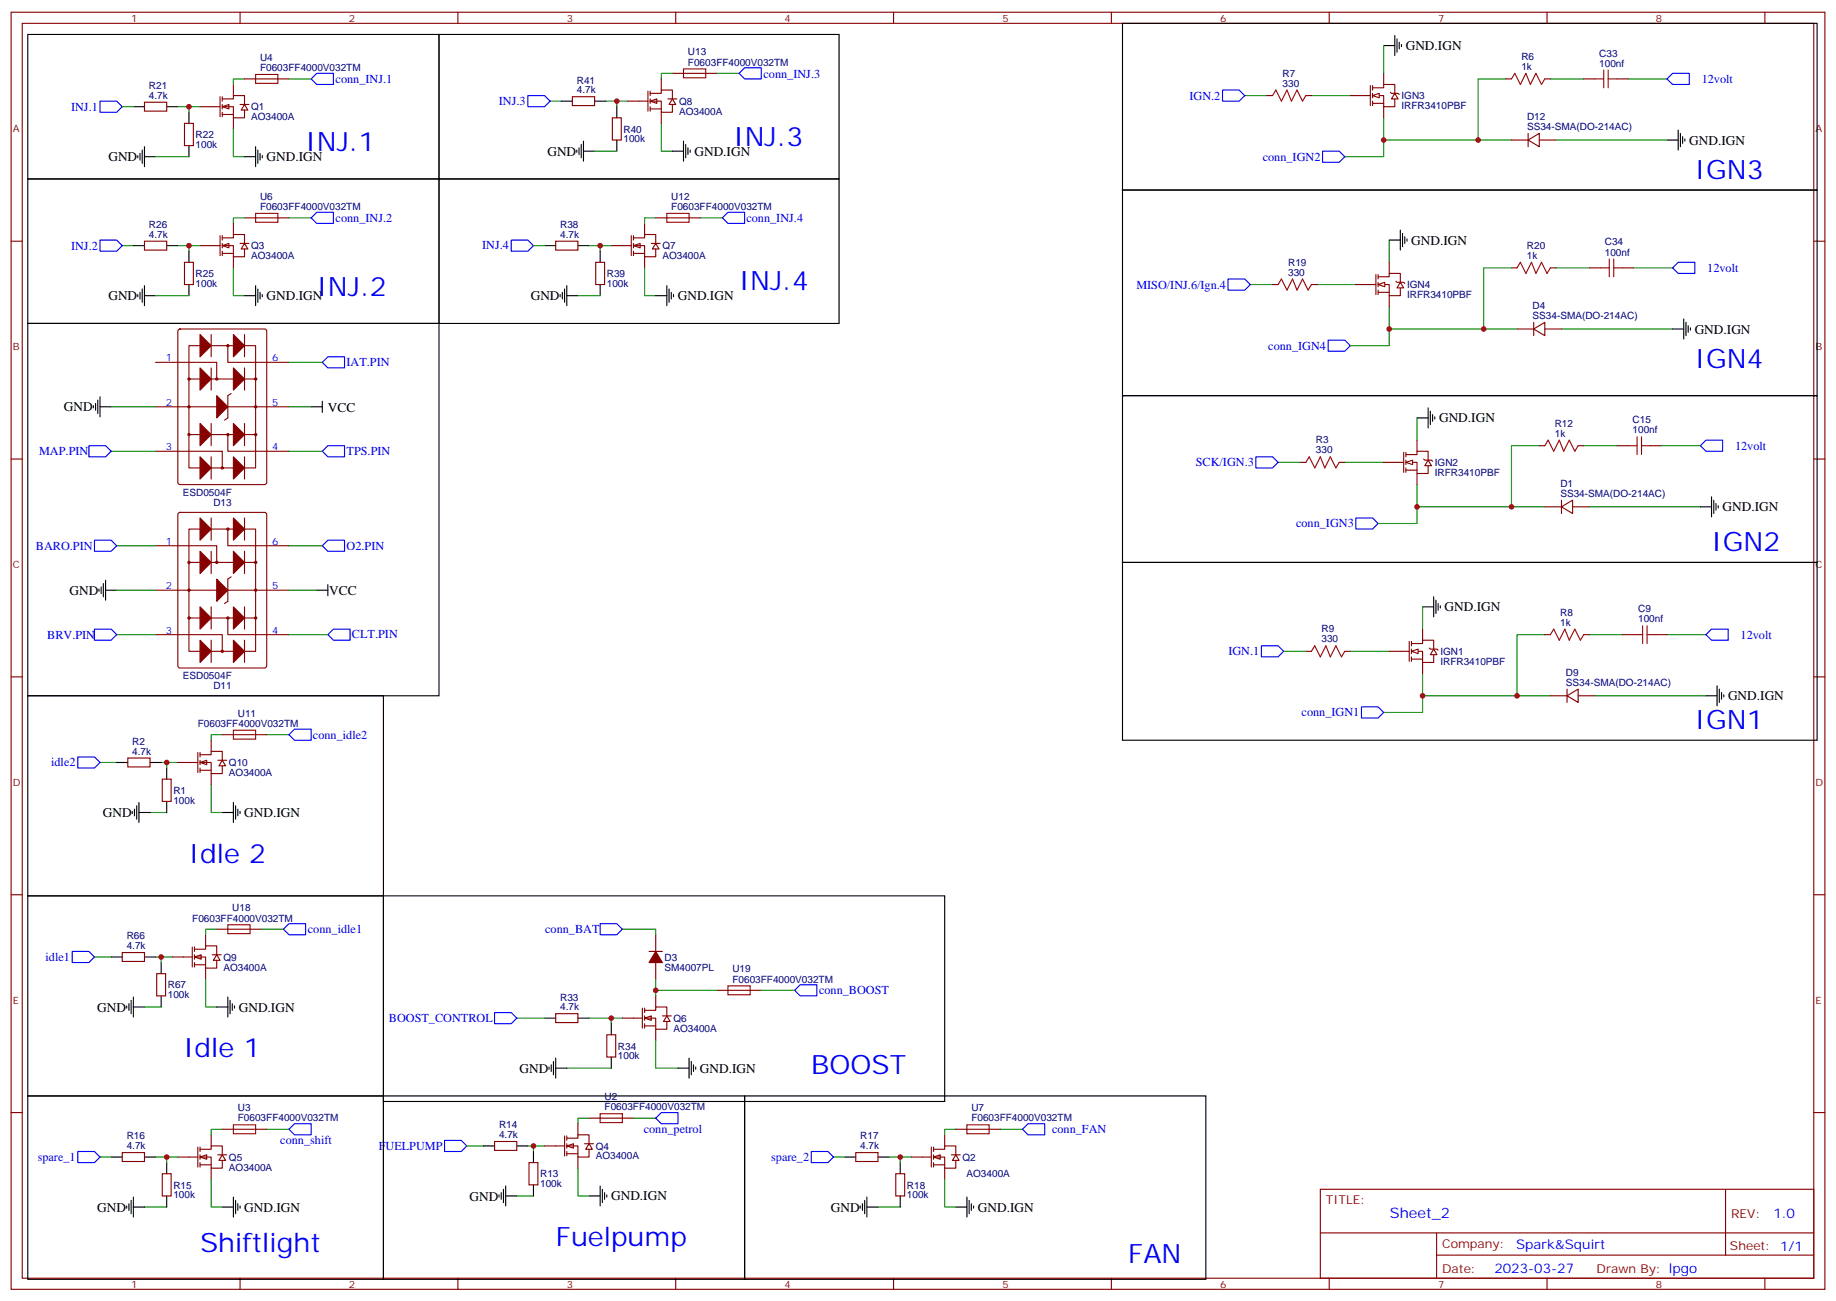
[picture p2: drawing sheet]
<svg xmlns="http://www.w3.org/2000/svg" width="583mm" height="413mm" viewBox="0 0 583 413" stroke-linecap="round" stroke-linejoin="round" font-family="sans-serif">
<g fill="none" stroke="#870000" stroke-width=".35">
<path d="M3.5 3.9h575.8v405.3h-575.8zM7.1 7.4h568.6v398.3h-568.6zM76.2 3.9v3.5M145.3 3.9v3.5M214.5 3.9v3.5M283.6 3.9v3.5M352.8 3.9v3.5M421.9 3.9v3.5M491.1 3.9v3.5M560.2 3.9v3.5M3.5 76.6h3.6M575.7 76.6h3.6"/>
<path d="M3.5 145.7h3.6M575.7 145.7h3.6M3.5 214.8h3.6M575.7 214.8h3.6M3.5 284h3.6M575.7 284h3.6M3.5 353.1h3.6M575.7 353.1h3.6M419.1 377.5h156.6v28.2h-156.6zM547.7 377.5v20.9M419.1 391.3h156.5M456 398.4h119.6"/>
<path d="M456 391.3v14.1M76.2 405.7v3.5M145.3 405.7v3.5M214.5 405.7v3.5M283.6 405.7v3.5M352.8 405.7v3.5M421.9 405.7v3.5M491.1 405.7v3.5M560.2 405.7v3.5"/>
</g>
<path d="M100.5 23.3h5.3v3.5h-5.3l-1.7-1.8z" fill="none" stroke="#00f" stroke-width=".35"/>
<g fill="#fff" stroke="#870000" stroke-width=".35">
<path d="M70.6 33.9l2.1-.7v1.4z"/>
<path d="M77.6 33.2l1.1 1.7h-2.1z"/>
</g>
<g fill="none" stroke="#870000" stroke-width=".35">
<path d="M45.9 32.5h7v2.8h-7zM58.6 39.2h2.8v7h-2.8zM63.5 33.9h6.3M69.8 30.7v6.3M70.6 31.4h3.5v-1.1h3.5v2.9M70.6 33.9h3.5v3.5h3.5v-2.5M70.6 36.3h3.5M70.6 30.7v1.4M70.6 33.2v1.4M70.6 35.6v1.4M74.1 26.8v3.5M74.1 37.4v3.5"/>
<path d="M76.2 33.2h2.8M77.6 25h14.1M45.9 76.6h7v2.8h-7zM77.6 69.1h14.1M58.6 83.3h2.8v7h-2.8z"/>
</g>
<path d="M8.8 10.9h130.5v45.9h-130.5zM42.3 33.9h3.6M52.9 33.9h3.5M60 35.6v3.6M60 46.2v3.5M42.3 78h3.6M52.9 78h3.5M60 79.7v3.6M60 90.3v3.5" fill="none" stroke="#000" stroke-width=".35"/>
<path d="M38.8 33.9h3.5M56.4 33.9h7.1M60 33.9v1.7M77.6 25h-3.5v1.8M91.7 25h7.1M74.1 40.9v8.8h3.5M38.8 78h3.5M56.4 78h7.1M60 78v1.7M77.6 69.1h-3.5v1.8M91.7 69.1h7.1M74.1 85v8.8h3.5" fill="none" stroke="#008700" stroke-width=".35"/>
<path d="M31.7 32.1h5.3l1.8 1.8-1.8 1.7h-5.3zM31.7 76.2h5.3l1.8 1.8-1.8 1.7h-5.3z" fill="none" stroke="#00f" stroke-width=".35"/>
<path d="M81.1 23.6h7.1v2.9h-7.1zM81.1 67.7h7.1v2.9h-7.1z" fill="none" stroke="#a10000" stroke-width=".35"/>
<g fill="#fff" stroke="#870000" stroke-width=".35">
<path d="M70.6 78l2.1-.7v1.4z"/>
<path d="M77.6 77.3l1.1 1.7h-2.1z"/>
</g>
<path d="M63.5 78h6.3M69.8 74.8v6.3M70.6 75.5h3.5v-1.1h3.5v2.9M70.6 78h3.5v3.5h3.5v-2.5M70.6 74.8v1.4M70.6 77.3v1.4M70.6 79.7v1.4M74.1 70.9v3.5M76.2 77.3h2.8M70.6 80.4h3.5M74.1 81.5v3.5M192.6 328.4h2.8v7.1h-2.8z" fill="none" stroke="#870000" stroke-width=".35"/>
<path d="M98.8 69.1l1.7-1.7h5.3v3.5h-5.3z" fill="none" stroke="#00f" stroke-width=".35"/>
<path d="M8.8 56.8h130.5v45.9h-130.5zM194 324.9v3.5M194 335.5v3.5" fill="none" stroke="#000" stroke-width=".35"/>
<path d="M194 323.1v1.8" fill="none" stroke="#008700" stroke-width=".35"/>
<g fill="#fff" stroke="#870000" stroke-width=".35">
<path d="M204.6 323.1l2.1-.7v1.4z"/>
<path d="M211.7 322.4l1 1.8h-2.1z"/>
</g>
<g fill="none" stroke="#870000" stroke-width=".35">
<path d="M181.7 30.7h7v2.8h-7zM194.4 37.4h2.8v7h-2.8zM213.4 23.3h14.1M208.1 296.7v5.3M203.9 320v6.3M204.6 320v1.4M206 302h4.3M208.1 305.5v5.3M208.1 316.1v3.5M176.4 321.7h7v2.9h-7zM197.6 323.1h6.3M204.6 320.7h3.5v-1.1h3.6v2.8"/>
<path d="M204.6 323.1h3.5v3.6h3.6v-2.5M204.6 325.6h3.5M204.6 322.4v1.4M204.6 324.9v1.4M208.1 326.7v3.5M210.3 322.4h2.8"/>
</g>
<path d="M167.6 30.3h5.3l1.7 1.8-1.7 1.8h-5.3zM190.5 293.2h5.3l1.8 1.7-1.8 1.8h-5.3zM252.2 314.3l1.8-1.7h5.3v3.5h-5.3zM157 321.4h5.3l1.7 1.7-1.7 1.8h-5.3z" fill="none" stroke="#00f" stroke-width=".35"/>
<path d="M208.1 302l2.2 3.5h-4.3z" fill="#870000" stroke="#870000" stroke-width=".35"/>
<path d="M174.6 32.1h3.6M192.3 32.1h7M195.8 32.1v1.8M209.9 39.2v8.8h3.5M213.4 23.3h-3.5v1.7M227.5 23.3h7.1M197.6 294.9h10.5v1.8M208.1 310.8v5.3M164 323.1h8.9M187 323.1h10.6" fill="none" stroke="#008700" stroke-width=".35"/>
<path d="M178.2 32.1h3.5M188.7 32.1h3.6M195.8 33.9v3.5M195.8 44.4v3.6M121.7 284.3h178.2v65.3h-178.2zM172.9 323.1h3.5M183.4 323.1h3.6" fill="none" stroke="#000" stroke-width=".35"/>
<path d="M217 21.9h7v2.8h-7z" fill="none" stroke="#a10000" stroke-width=".35"/>
<g fill="#fff" stroke="#870000" stroke-width=".35">
<path d="M206.4 32.1l2.1-.7v1.4z"/>
<path d="M213.4 31.4l1.1 1.8h-2.1z"/>
</g>
<path d="M199.3 32.1h6.4M205.7 28.9v6.4M206.4 29.6h3.5v-1h3.5v2.8M206.4 32.1h3.5v3.5h3.5v-2.4M206.4 34.6h3.5M206.4 28.9v1.4M206.4 31.4v1.4M206.4 33.9v1.4M209.9 25v3.6M209.9 35.6v3.6M212 31.4h2.8" fill="none" stroke="#870000" stroke-width=".35"/>
<path d="M234.6 23.3l1.8-1.8h5.3v3.5h-5.3zM229.3 69.1l1.8-1.7h5.3v3.5h-5.3z" fill="none" stroke="#00f" stroke-width=".35"/>
<path d="M139.3 10.9h127v45.9h-127zM139.3 56.8h127v45.9h-127z" fill="none" stroke="#000" stroke-width=".35"/>
<g fill="#fff" stroke="#870000" stroke-width=".35">
<path d="M201.1 78l2.1-.7v1.4z"/>
<path d="M208.1 77.3l1.1 1.7h-2.1z"/>
</g>
<g fill="none" stroke="#870000" stroke-width=".35">
<path d="M402.2 30.3h1.7M414.5 30.3h1.8M428.6 30.3h6.4M435 27.2v6.3M435.7 30.3h3.5v3.6h3.5v-2.5M435.7 27.9h3.5v-1.1h3.5v2.8M435.7 27.2v1.4M435.7 29.6v1.4M435.7 32.1v1.4M435.7 32.8h3.5M439.2 23.3v3.5M439.2 33.9v3.5"/>
<path d="M441.3 29.3l.4 .3h2.1l.3 .4M478 25h1.8M490.4 25h1.7M502.7 25h3.5M513.3 25h3.5M176.4 76.6h7v2.8h-7zM194 78h6.4M200.4 74.8v6.3M201.1 75.5h3.5v-1.1h3.5v2.9M201.1 78h3.5v3.5h3.5v-2.5M201.1 74.8v1.4M201.1 77.3v1.4"/>
<path d="M201.1 79.7v1.4M204.6 70.9v3.5M206.7 77.3h2.8M208.1 69.1h14.1M189.1 83.3h2.8v7h-2.8zM201.1 80.4h3.5M204.6 81.5v3.5M403.9 90.3h1.8M416.3 90.3h1.7M479.8 85h1.7M492.1 85h1.8M504.5 85h3.5"/>
<path d="M515.1 85h3.5M412.7 146.8h1.8M425.1 146.8h1.8M488.6 141.5h1.8M500.9 141.5h1.8M513.3 141.5h3.5M523.9 141.5h3.5M414.5 206.7h1.8M426.9 206.7h1.7M490.4 201.4h1.7M502.7 201.4h1.8M515.1 201.4h3.5"/>
<path d="M525.6 201.4h3.6"/>
</g>
<g fill="none" stroke="#000" stroke-width=".35">
<path d="M529.2 44.4h3.5M532.7 41.3v6.3M533.4 42.3v4.3M534.1 43.4v2.1M534.8 44.1v.7M172.9 78h3.5M183.4 78h3.6M190.5 79.7v3.6M441 76.2h3.5M444.5 73v6.4M445.2 74.1v4.2M445.9 75.1v2.2"/>
<path d="M446.6 75.8v.8M190.5 90.3v3.5M530.9 104.4h3.6M534.5 101.2v6.4M535.2 102.3v4.2M535.9 103.4v2.1M536.6 104.1v.7M449.8 132.6h3.5M453.3 129.5v6.3M454 130.5v4.3M454.7 131.6v2.1M455.4 132.3v.7"/>
<path d="M543.3 157.7v6.3M544 158.7v4.3M544.7 159.8v2.1M539.8 160.9h3.5M545.4 160.5v.7M451.6 192.6h3.5M455.1 189.4v6.4M455.8 190.5v4.2M456.5 191.6v2.1M457.2 192.3v.7"/>
</g>
<g fill="none" stroke="#008700" stroke-width=".35">
<path d="M395.1 30.3h7.1M416.3 30.3h12.3M439.2 37.4v12.3h-12.3M478 25h-8.8v19.4h10.6M492.1 25h10.6M516.8 25h12.4M439.2 44.4h30M493.9 44.4h35.3M169.3 78h3.6M187 78h7M190.5 78v1.7M208.1 69.1h-3.5v1.8"/>
<path d="M222.2 69.1h7.1M441 76.2v7.1M204.6 85v8.8h3.5M396.9 90.3h7M418 90.3h12.4M441 97.4v7h30M479.8 85h-8.8v19.4h10.5M493.9 85h10.6M518.6 85h12.3M441 104.4v5.3h-12.4M495.7 104.4h35.2M449.8 132.6v7.1"/>
<path d="M405.7 146.8h7M426.9 146.8h12.3M449.8 153.8v7.1h30M488.6 141.5h-8.8v19.4h10.6M502.7 141.5h10.6M527.4 141.5h12.4M449.8 160.9v5.3h-12.4M504.5 160.9h35.3M451.6 192.6v7.1M407.5 206.7h7M428.6 206.7h12.4M451.6 213.8v7h29.9"/>
<path d="M490.4 201.4h-8.9v19.4h10.6M504.5 201.4h10.6M529.2 201.4h12.3M451.6 220.8v5.3h-12.4M506.2 220.8h35.3"/>
</g>
<path d="M529.2 25l1.7-1.7h5.3v3.5h-5.3zM419.8 48h5.3l1.8 1.7-1.8 1.8h-5.3zM162.3 76.2h5.3l1.7 1.8-1.7 1.7h-5.3zM532.7 83.3h5.3v3.5h-5.3l-1.8-1.8zM421.6 107.9h5.3l1.7 1.8-1.7 1.8h-5.3zM541.5 139.7h5.3v3.5h-5.3l-1.7-1.7zM430.4 164.4h5.3l1.7 1.8-1.7 1.7h-5.3zM400.4 205h5.3l1.8 1.7-1.8 1.8h-5.3zM541.5 201.4l1.8-1.7h5.3v3.5h-5.3zM432.2 224.4h5.2l1.8 1.7-1.8 1.8h-5.2z" fill="none" stroke="#00f" stroke-width=".35"/>
<g fill="none" stroke="#a10000" stroke-width=".35">
<path d="M403.9 30.3l1.1-1.7 1.8 3.5 1.7-3.5 1.4 3.5 1.8-3.5 1.8 3.5 1-1.8M479.8 25l1-1.7 1.8 3.5 1.8-3.5 1.4 3.5 1.7-3.5 1.8 3.5 1.1-1.8M506.2 25h2.9M509.1 22.2v5.7M510.5 25h2.8M510.5 22.2v5.7M211.7 67.7h7v2.9h-7zM405.7 90.3l1.1-1.8 1.7 3.6 1.8-3.6 1.4 3.6 1.8-3.6 1.7 3.6 1.1-1.8M481.5 85l1.1-1.7 1.8 3.5 1.7-3.5 1.4 3.5 1.8-3.5 1.8 3.5 1-1.8M508 85h2.8M510.8 82.2v5.6M512.2 85h2.9"/>
<path d="M512.2 82.2v5.6M519.6 138.6v5.7M521.1 138.6v5.7M414.5 146.8l1.1-1.8 1.7 3.5 1.8-3.5 1.4 3.5 1.8-3.5 1.7 3.5 1.1-1.7M490.4 141.5l1-1.8 1.8 3.5 1.7-3.5 1.5 3.5 1.7-3.5 1.8 3.5 1-1.7M516.8 141.5h2.8M521.1 141.5h2.8M521.4 198.6v5.7M522.8 198.6v5.7M416.3 206.7l1-1.7 1.8 3.5 1.8-3.5 1.4 3.5 1.7-3.5 1.8 3.5 1.1-1.8M492.1 201.4l1.1-1.7 1.7 3.5 1.8-3.5 1.4 3.5 1.8-3.5 1.7 3.5 1.1-1.8M518.6 201.4h2.8"/>
<path d="M522.8 201.4h2.8"/>
</g>
<g fill="#fff" stroke="#870000" stroke-width=".35">
<path d="M442.7 29.6l1.1 1.8h-2.1z"/>
<path d="M435.7 30.3l2.1-.7v1.4z"/>
</g>
<path d="M439.2 14.5h3.5M442.7 11.3v6.3M443.4 12.3v4.3M444.1 13.4v2.1M444.9 14.1v.7" fill="none" stroke="#000" stroke-width=".35"/>
<path d="M439.2 14.5v8.8" fill="none" stroke="#008700" stroke-width=".35"/>
<path d="M430.4 90.3h6.3M436.7 87.1v6.4M437.4 90.3h3.6v3.5h3.5v-2.4M437.4 87.8h3.6v-1h3.5v2.8M437.4 87.1v1.4M437.4 89.6v1.4M437.4 92.1v1.4M437.4 92.8h3.6M441 83.3v3.5M441 93.8v3.6M443.1 89.3l.3 .3h2.2l.3 .4" fill="none" stroke="#870000" stroke-width=".35"/>
<g fill="#fff" stroke="#870000" stroke-width=".35">
<path d="M444.5 89.6l1.1 1.8h-2.2z"/>
<path d="M437.4 90.3l2.2-.7v1.4z"/>
</g>
<path d="M449.8 139.7v3.5M439.2 146.8h6.4M445.6 143.6v6.3M446.3 146.8h3.5v3.5h3.5v-2.5M446.3 144.3h3.5v-1.1h3.5v2.8M446.3 143.6v1.4M446.3 146v1.5M446.3 148.5v1.4M446.3 149.2h3.5M449.8 150.3v3.5M451.9 145.7l.4 .3h2.1l.3 .4" fill="none" stroke="#870000" stroke-width=".35"/>
<g fill="#fff" stroke="#870000" stroke-width=".35">
<path d="M453.3 146l1.1 1.8h-2.1z"/>
<path d="M446.3 146.8l2.1-.8v1.5z"/>
</g>
<path d="M451.6 199.7v3.5M441 206.7h6.3M447.3 203.6v6.3M448 206.7h3.6v3.6h3.5v-2.5M448 204.3h3.6v-1.1h3.5v2.8M448 203.6v1.4M448 206v1.4M448 208.5v1.4M448 209.2h3.6M451.6 210.3v3.5M453.7 205.7l.3 .3h2.1l.4 .4" fill="none" stroke="#870000" stroke-width=".35"/>
<g fill="#fff" stroke="#870000" stroke-width=".35">
<path d="M455.1 206l1 1.8h-2.1z"/>
<path d="M448 206.7l2.1-.7v1.4z"/>
</g>
<g fill="none" stroke="#870000" stroke-width=".35">
<path d="M479.8 44.4h5.3M485.1 44.4l3.5-2.1v4.3zM485.1 42.3v4.3M488.6 44.4h5.3M481.5 104.4h5.3M486.8 104.4l3.6-2.1v4.2zM486.8 102.3v4.2M490.4 104.4h5.3M495.7 158.7v4.3M490.4 160.9h5.3M495.7 160.9l3.5-2.2v4.3zM499.2 160.9h5.3"/>
<path d="M497.4 218.7v4.3M492.1 220.8h5.3M497.4 220.8l3.5-2.1v4.3zM500.9 220.8h5.3M187 354.9h14.1"/>
</g>
<g fill="none" stroke="#000" stroke-width=".35">
<path d="M356.3 7.4h220.5v52.9h-220.5zM43.7 49.4v.7M44.4 48.7v2.1M45.2 47.6v4.3M45.9 49.7h3.5M45.9 46.6v6.3M77.6 49.7h3.5M81.1 46.6v6.3M81.8 47.6v4.3M82.5 48.7v2.1M83.3 49.4v.7M183.1 47.6v.7"/>
<path d="M183.8 46.9v2.1M184.5 45.9v4.2M185.2 48h3.5M185.2 44.8v6.4M213.4 48h3.6M217 44.8v6.4M217.7 45.9v4.2M218.4 46.9v2.1M219.1 47.6v.7M356.3 60.3h220.5v65.3h-220.5zM43.7 93.5v.7M44.4 92.8v2.1"/>
<path d="M45.2 91.7v4.3M45.9 93.8h3.5M45.9 90.7v6.3M77.6 93.8h3.5M81.1 90.7v6.3M81.8 91.7v4.3M82.5 92.8v2.1M83.3 93.5v.7M177.8 93.5v.7M178.5 92.8v2.1M179.2 91.7v4.3M179.9 93.8h3.5"/>
<path d="M179.9 90.7v6.3M208.1 93.8h3.6M211.7 90.7v6.3M212.4 91.7v4.3M213.1 92.8v2.1M213.8 93.5v.7M356.3 125.6h220.5v52.9h-220.5zM356.3 178.5h220.5v56.4h-220.5zM42.3 379.9v6.4M74.1 379.9v6.4M158.4 379.2v.7M159.1 378.5v2.1"/>
<path d="M159.8 377.5v4.2M160.5 379.6h3.5M160.5 376.4v6.4M187 379.6h3.5M190.5 376.4v6.4M191.2 377.5v4.2M191.9 378.5v2.1M192.6 379.2v.7M275.2 379.9v6.4M306.9 379.9v6.4M40.2 382.8v.7M40.9 382.1v2.1"/>
<path d="M41.6 381v4.2M42.3 383.1h3.6M70.6 383.1h3.5M74.8 381v4.2M75.5 382.1v2.1M76.2 382.8v.7M273 382.8v.7M273.8 382.1v2.1M274.5 381v4.2M275.2 383.1h3.5M303.4 383.1h3.5M307.6 381v4.2"/>
<path d="M308.3 382.1v2.1M309 382.8v.7"/>
</g>
<path d="M49.4 49.7h10.6M188.7 48h7.1M49.4 93.8h10.6M183.4 93.8h7.1M164 379.6h5.3M45.9 383.1h7M278.7 383.1h7.1" fill="none" stroke="#008700" stroke-width=".35"/>
<path d="M91.7 358.4l1.8-1.7h5.3v3.5h-5.3zM141.1 361.9h5.3l1.8 1.8-1.8 1.8h-5.3z" fill="none" stroke="#00f" stroke-width=".35"/>
<path d="M190.5 353.5h7.1v2.8h-7.1z" fill="none" stroke="#a10000" stroke-width=".35"/>
<g fill="#fff" stroke="#870000" stroke-width=".35">
<path d="M63.5 367.2l2.1-.7v1.4z"/>
<path d="M70.6 366.5l1 1.8h-2.1z"/>
</g>
<g fill="none" stroke="#870000" stroke-width=".35">
<path d="M38.8 365.8h7.1v2.9h-7.1zM51.5 372.5h2.8v7.1h-2.8zM56.4 367.2h6.4M62.8 364.1v6.3M63.5 364.8h3.5v-1.1h3.6v2.8M63.5 367.2h3.5v3.6h3.6v-2.5M63.5 369.7h3.5M63.5 364.1v1.4M63.5 366.5v1.4M63.5 369v1.4M67 360.2v3.5M67 370.8v3.5"/>
<path d="M69.1 366.5h2.9M157 362.3h7v2.8h-7zM167.9 369h2.8v7.1h-2.8z"/>
</g>
<path d="M35.3 367.2h3.5M45.9 367.2h3.5M52.9 369v3.5M52.9 379.6v3.5M153.5 363.7h3.5M164 363.7h3.6M169.3 365.5v3.5M169.3 376.1v3.5" fill="none" stroke="#000" stroke-width=".35"/>
<path d="M70.6 358.4h-3.6v1.8M84.7 358.4h7M187 354.9h-3.6v1.8M201.1 354.9h7M31.7 367.2h3.6M49.4 367.2h7M52.9 367.2v1.8M67 374.3v8.8h3.6M148.2 363.7h5.3M167.6 363.7h5.3M169.3 363.7v1.8M183.4 370.8v8.8h3.6" fill="none" stroke="#008700" stroke-width=".35"/>
<path d="M24.7 365.5h5.3l1.7 1.7-1.7 1.8h-5.3z" fill="none" stroke="#00f" stroke-width=".35"/>
<g fill="#fff" stroke="#870000" stroke-width=".35">
<path d="M179.9 363.7l2.1-.7v1.4z"/>
<path d="M187 363l1 1.8h-2.1z"/>
</g>
<path d="M183.4 356.7v3.5M172.9 363.7h6.3M179.2 360.5v6.4M179.9 361.2h3.5v-1h3.6v2.8M179.9 363.7h3.5v3.5h3.6v-2.4M179.9 366.2h3.5M179.9 360.5v1.4M179.9 363v1.4M179.9 365.5v1.4M183.4 367.2v3.6M185.6 363h2.8" fill="none" stroke="#870000" stroke-width=".35"/>
<path d="M208.1 354.9l1.8-1.8h5.3v3.6h-5.3z" fill="none" stroke="#00f" stroke-width=".35"/>
<g fill="#fff" stroke="#870000" stroke-width=".35">
<path d="M296.3 367.2l2.1-.7v1.4z"/>
<path d="M303.4 366.5l1 1.8h-2.1z"/>
</g>
<g fill="none" stroke="#870000" stroke-width=".35">
<path d="M40.6 240.6h7v2.8h-7zM51.5 247.3h2.8v7.1h-2.8zM227.5 314.3h14.2M70.6 358.4h14.1M303.4 358.4h14.1M271.6 365.8h7.1v2.9h-7.1zM284.3 372.5h2.9v7.1h-2.9zM289.3 367.2h6.3M295.6 364.1v6.3M296.3 364.8h3.6v-1.1h3.5v2.8M296.3 367.2h3.6v3.6h3.5v-2.5M296.3 369.7h3.6"/>
<path d="M296.3 364.1v1.4M296.3 366.5v1.4M296.3 369v1.4M299.9 360.2v3.5M299.9 370.8v3.5M302 366.5h2.8"/>
</g>
<g fill="none" stroke="#000" stroke-width=".35">
<path d="M545 217.7v6.3M545.7 218.7v4.3M546.5 219.8v2.1M541.5 220.8h3.5M547.2 220.5v.7M37 242h3.6M42 257.5v.7M42.7 256.8v2.1M43.4 255.8v4.2M44.1 257.9h3.5M44.1 254.7v6.4M47.6 242h3.6"/>
<path d="M52.9 243.8v3.5M52.9 254.4v3.5M70.6 257.9h3.5M74.1 254.7v6.4M74.8 255.8v4.2M75.5 256.8v2.1M76.2 257.5v.7M8.8 284.3h112.9v63.5h-112.9zM174.3 338.7v.7M175 338v2.1M175.7 336.9v4.2M176.4 339h3.5"/>
<path d="M176.4 335.8v6.4M215.2 339h3.5M218.7 335.8v6.4M219.4 336.9v4.2M220.1 338v2.1M220.8 338.7v.7M8.8 347.8h112.9v58.2h-112.9zM121.7 347.8h114.7v58.2h-114.7zM236.4 347.8h146.4v58.2h-146.4zM268.1 367.2h3.5M278.7 367.2h3.5M285.8 369v3.5"/>
<path d="M285.8 379.6v3.5"/>
</g>
<g fill="none" stroke="#008700" stroke-width=".35">
<path d="M70.6 233.2h-3.6v1.7M84.7 233.2h7M31.7 242h5.3M47.6 257.9h5.3M51.2 242h5.2M52.9 242v1.8M67 249.1v8.8h3.6M208.1 314.3h19.4M241.7 314.3h10.5M179.9 339h14.1M208.1 330.2v8.8h7.1M303.4 358.4h-3.5v1.8"/>
<path d="M317.5 358.4h7.1M264.6 367.2h3.5M282.2 367.2h7.1M285.8 367.2v1.8M299.9 374.3v8.8h3.5"/>
</g>
<path d="M388.1 28.6h5.2l1.8 1.7-1.8 1.8h-5.2zM389.8 88.5h5.3l1.8 1.8-1.8 1.8h-5.3zM398.6 145h5.3l1.8 1.8-1.8 1.7h-5.3zM324.6 358.4l1.7-1.7h5.3v3.5h-5.3zM257.5 365.5h5.3l1.8 1.7-1.8 1.8h-5.3z" fill="none" stroke="#00f" stroke-width=".35"/>
<path d="M231.1 312.9h7v2.8h-7zM74.1 357h7v2.8h-7zM306.9 357h7.1v2.8h-7.1z" fill="none" stroke="#a10000" stroke-width=".35"/>
<g fill="#fff" stroke="#870000" stroke-width=".35">
<path d="M63.5 242l2.1-.7v1.4z"/>
<path d="M70.6 241.3l1 1.8h-2.1z"/>
</g>
<g fill="none" stroke="#870000" stroke-width=".35">
<path d="M49.4 115h19.4v5.3M56.7 104.6l.4-.2h26.9l.6 .5 .1 48.2-.5 .7h-27.1l-.6-.5-.1-48.2zM63.5 109.7h-3.5v38.8h3.5M67 106.2v7M67 116.8v7M67 109.7h7.1M72.3 109.7v5.3h19.4M77.6 109.7h3.5v38.8h-3.5M77.6 106.2v7M77.6 116.8v7M49.4 129.1h19.4M60 137.9h3.5"/>
<path d="M60 120.3h3.5M67 134.4v7.1M67 137.9h7.1M67 120.3h7.1M72.3 137.9v5.3h19.4M72.3 129.1h19.4M73.4 124.9l-1.1 .7v7l-1 .7M77.6 137.9h3.5M77.6 120.3h3.5M77.6 134.4v7.1M49.4 143.2h21.2v5.3M67 145v7"/>
<path d="M67 148.5h7.1M77.6 145v7M49.4 173.2h19.4v5.3M56.7 162.8l.4-.2h26.9l.6 .5 .1 48.2-.5 .7h-27.1l-.6-.4-.1-48.3zM60 178.5h3.5M63.5 167.9h-3.5v38.8h3.5M67 164.4v7M67 175v7M67 178.5h7.1M67 167.9h7.1M72.3 167.9v5.3h19.4M77.6 167.9h3.5v38.8h-3.5"/>
<path d="M77.6 164.4v7M77.6 175v7M77.6 178.5h3.5M49.4 187.3h19.4M60 196.1h3.5M67 192.6v7.1M67 196.1h7.1M72.3 196.1v5.3h19.4M72.3 187.3h19.4M73.4 183.1l-1.1 .7v7.1l-1 .7M77.6 192.6v7.1M77.6 196.1h3.5"/>
<path d="M49.4 201.4h21.2v5.3M67 203.2v7.1M67 206.7h7.1M77.6 203.2v7.1M62.8 238.8v6.4M63.5 239.5h3.5v-1h3.6v2.8M63.5 238.8v1.4M67 234.9v3.6M70.6 233.2h14.1M56.4 242h6.4M63.5 242h3.5v3.5h3.6v-2.4M63.5 244.5h3.5"/>
<path d="M63.5 241.3v1.4M63.5 243.8v1.4M67 245.5v3.6M69.1 241.3h2.9M68.8 294.9h14.1"/>
<circle cx="72.3" cy="109.7" r=".35"/>
<circle cx="60" cy="129.1" r=".35"/>
<circle cx="60" cy="137.9" r=".35"/>
<circle cx="60" cy="120.3" r=".35"/>
<circle cx="68.8" cy="120.3" r=".35"/>
<circle cx="72.3" cy="137.9" r=".35"/>
<circle cx="81.1" cy="129.1" r=".35"/>
<circle cx="81.1" cy="137.9" r=".35"/>
<circle cx="81.1" cy="120.3" r=".35"/>
<circle cx="70.6" cy="148.5" r=".35"/>
<circle cx="60" cy="178.5" r=".35"/>
<circle cx="68.8" cy="178.5" r=".35"/>
<circle cx="72.3" cy="167.9" r=".35"/>
<circle cx="81.1" cy="178.5" r=".35"/>
<circle cx="60" cy="187.3" r=".35"/>
<circle cx="60" cy="196.1" r=".35"/>
<circle cx="72.3" cy="196.1" r=".35"/>
<circle cx="81.1" cy="196.1" r=".35"/>
<circle cx="81.1" cy="187.3" r=".35"/>
<circle cx="70.6" cy="206.7" r=".35"/>
</g>
<path d="M104.1 113.2h5.3v3.6h-5.3l-1.8-1.8zM28.2 141.5h5.3l1.8 1.7-1.8 1.8h-5.3zM104.1 141.5h5.3v3.5h-5.3l-1.8-1.8zM30 171.4h5.3l1.7 1.8-1.7 1.8h-5.3zM102.3 173.2l1.8-1.8h5.3v3.6h-5.3zM30 199.7h5.3l1.7 1.7-1.7 1.8h-5.3zM104.1 201.4l1.7-1.7h5.3v3.5h-5.3zM93.5 231.4h5.3v3.5h-5.3l-1.8-1.7zM24.7 240.2h5.3l1.7 1.8-1.7 1.8h-5.3zM90 294.9l1.7-1.7h5.3v3.5h-5.3zM22.9 302h5.3l1.8 1.7-1.8 1.8h-5.3z" fill="none" stroke="#00f" stroke-width=".35"/>
<path d="M74.1 231.8h7v2.8h-7zM72.3 293.5h7.1v2.8h-7.1z" fill="none" stroke="#a10000" stroke-width=".35"/>
<g fill="none" stroke="#000" stroke-width=".35">
<path d="M8.8 102.7h130.5v118.1h-130.5zM29.6 128.8v.7M30.3 128.1v2.1M31 127v4.2M31.7 129.1h3.6M31.7 125.9v6.4M98.8 129.1h3.5M102.3 127.4v3.5M31.4 187v.7M32.1 186.3v2.1M32.8 185.2v4.2M33.5 187.3h3.5"/>
<path d="M33.5 184.1v6.4M100.5 187.3h3.6M104.1 185.6v3.5M8.8 220.8h112.9v63.5h-112.9z"/>
</g>
<g fill="#870000" stroke="#870000" stroke-width=".35">
<path d="M68.8 125.6l3.5 3.5-3.5 3.5z"/>
<path d="M74.1 145l3.5 3.5-3.5 3.5z"/>
<path d="M63.5 145l3.5 3.5-3.5 3.5z"/>
<path d="M74.1 134.4l3.5 3.5-3.5 3.6z"/>
<path d="M63.5 134.4l3.5 3.5-3.5 3.6z"/>
<path d="M74.1 106.2l3.5 3.5-3.5 3.5z"/>
<path d="M63.5 106.2l3.5 3.5-3.5 3.5z"/>
<path d="M74.1 116.8l3.5 3.5-3.5 3.5z"/>
<path d="M63.5 116.8l3.5 3.5-3.5 3.5z"/>
<path d="M68.8 183.8l3.5 3.5-3.5 3.6z"/>
<path d="M74.1 203.2l3.5 3.5-3.5 3.6z"/>
<path d="M63.5 203.2l3.5 3.5-3.5 3.6z"/>
<path d="M74.1 192.6l3.5 3.5-3.5 3.6z"/>
<path d="M63.5 192.6l3.5 3.5-3.5 3.6z"/>
<path d="M74.1 164.4l3.5 3.5-3.5 3.5z"/>
<path d="M63.5 164.4l3.5 3.5-3.5 3.5z"/>
<path d="M74.1 175l3.5 3.5-3.5 3.5z"/>
<path d="M63.5 175l3.5 3.5-3.5 3.5z"/>
</g>
<path d="M91.7 115h10.6M35.3 129.1h14.1M91.7 129.1h7.1M35.3 143.2h14.1M91.7 143.2h10.6M37 173.2h12.4M91.7 173.2h10.6M37 187.3h12.4M91.7 187.3h8.8M37 201.4h12.4M91.7 201.4h12.4" fill="none" stroke="#008700" stroke-width=".35"/>
<g fill="#fff" stroke="#870000" stroke-width=".35">
<path d="M61.7 303.7l2.2-.7v1.4z"/>
<path d="M68.8 303l1 1.8h-2.1z"/>
</g>
<g fill="none" stroke="#870000" stroke-width=".35">
<path d="M65.3 296.7v3.5M38.8 302.3h7.1v2.9h-7.1zM49.7 309h2.9v7.1h-2.9zM54.7 303.7h6.3M61 300.6v6.3M61.7 301.3h3.6v-1.1h3.5v2.8M61.7 303.7h3.6v3.6h3.5v-2.5M61.7 306.2h3.6M61.7 300.6v1.4M61.7 303v1.4M61.7 305.5v1.4M65.3 307.3v3.5"/>
<path d="M67.4 303h2.8"/>
</g>
<g fill="none" stroke="#000" stroke-width=".35">
<path d="M35.3 303.7h3.5M40.2 319.3v.7M40.9 318.6v2.1M41.6 317.5v4.2M42.3 319.6h3.6M42.3 316.4v6.4M45.9 303.7h3.5M51.2 305.5v3.5M51.2 316.1v3.5M68.8 319.6h3.5M72.3 316.4v6.4M73 317.5v4.2"/>
<path d="M73.7 318.6v2.1M74.4 319.3v.7"/>
</g>
<path d="M68.8 294.9h-3.5v1.8M82.9 294.9h7.1M30 303.7h5.3M45.9 319.6h5.3M49.4 303.7h5.3M51.2 303.7v1.8M65.3 310.8v8.8h3.5" fill="none" stroke="#008700" stroke-width=".35"/>
<g fill="#c00">
<circle cx="60" cy="33.9" r=".88"/>
<circle cx="60" cy="78" r=".88"/>
<circle cx="194" cy="323.1" r=".88"/>
<circle cx="208.1" cy="314.3" r=".88"/>
<circle cx="195.8" cy="32.1" r=".88"/>
<circle cx="190.5" cy="78" r=".88"/>
<circle cx="471" cy="104.4" r=".88"/>
<circle cx="441" cy="104.4" r=".88"/>
<circle cx="469.2" cy="44.4" r=".88"/>
<circle cx="479.8" cy="160.9" r=".88"/>
<circle cx="449.8" cy="160.9" r=".88"/>
<circle cx="451.6" cy="220.8" r=".88"/>
<circle cx="481.5" cy="220.8" r=".88"/>
<circle cx="439.2" cy="44.4" r=".88"/>
<circle cx="52.9" cy="367.2" r=".88"/>
<circle cx="169.3" cy="363.7" r=".88"/>
<circle cx="285.8" cy="367.2" r=".88"/>
<circle cx="52.9" cy="242" r=".88"/>
<circle cx="51.2" cy="303.7" r=".88"/>
</g>
<g font-size="8.5" fill="#00f">
<text x="97" y="48">INJ.1</text>
<text x="232.8" y="46.2">INJ.3</text>
<text x="538" y="56.8">IGN3</text>
<text x="100.5" y="93.8">INJ.2</text>
<text x="234.6" y="92.1">INJ.4</text>
<text x="538" y="116.8">IGN4</text>
<text x="543.3" y="175">IGN2</text>
<text x="538" y="231.4">IGN1</text>
<text x="60" y="273.8">Idle 2</text>
<text x="58.2" y="335.5">Idle 1</text>
<text x="257.5" y="340.8">BOOST</text>
<text x="176.4" y="395.5">Fuelpump</text>
<text x="63.5" y="397.2">Shiftlight</text>
<text x="358.1" y="400.8">FAN</text>
</g>
<text font-size="4.6" fill="#00f" x="441.2" y="386.5">Sheet_2</text>
<g font-size="4.2">
<text x="446.2" y="15.9">GND.IGN</text>
<text x="536.2" y="45.9">GND.IGN</text>
<text x="34.4" y="51.2">GND</text>
<text x="84.6" y="51.2">GND.IGN</text>
<text x="173.8" y="49.4">GND</text>
<text x="220.4" y="49.4">GND.IGN</text>
<text x="448" y="77.6">GND.IGN</text>
<text x="34.4" y="95.3">GND</text>
<text x="84.6" y="95.3">GND.IGN</text>
<text x="168.5" y="95.3">GND</text>
<text x="215.1" y="95.3">GND.IGN</text>
<text x="537.9" y="105.9">GND.IGN</text>
<text x="20.3" y="130.5">GND</text>
<text x="104.1" y="130.9">VCC</text>
<text x="456.8" y="134.1">GND.IGN</text>
<text x="546.7" y="162.3">GND.IGN</text>
<text x="22.1" y="188.7">GND</text>
<text x="104.5" y="188.7">VCC</text>
<text x="458.6" y="194">GND.IGN</text>
<text x="548.5" y="222.3">GND.IGN</text>
<text x="32.6" y="259.3">GND</text>
<text x="77.6" y="259.3">GND.IGN</text>
<text x="30.9" y="321.1">GND</text>
<text x="75.8" y="321">GND.IGN</text>
<text x="164.9" y="340.4">GND</text>
<text x="222.2" y="340.5">GND.IGN</text>
<text x="149.1" y="381">GND</text>
<text x="194" y="381">GND.IGN</text>
<text x="30.9" y="384.6">GND</text>
<text x="77.6" y="384.5">GND.IGN</text>
<text x="263.7" y="384.6">GND</text>
<text x="310.4" y="384.5">GND.IGN</text>
</g>
<g font-size="4.2" fill="#00f">
<text x="562.9" y="386.7">1.0</text>
<text x="481.3" y="396.3">Spark&amp;Squirt</text>
<text x="474.4" y="404.1">2023-03-27</text>
</g>
<g font-size="3.9" fill="#00f">
<text x="106.5" y="26.4">conn_INJ.1</text>
<text x="242.4" y="24.6">conn_INJ.3</text>
<text x="540.2" y="26.4">12volt</text>
<text x="22.5" y="35.1">INJ.1</text>
<text x="158.4" y="33.3">INJ.3</text>
<text x="377.6" y="31.6">IGN.2</text>
<text x="400.8" y="51">conn_IGN2</text>
<text x="106.5" y="70.3">conn_INJ.2</text>
<text x="236.9" y="70.5">conn_INJ.4</text>
<text x="22.5" y="79.2">INJ.2</text>
<text x="153.1" y="79.2">INJ.4</text>
<text x="541.9" y="86.3">12volt</text>
<text x="360.7" y="91.6">MISO/INJ.6/Ign.4</text>
<text x="402.6" y="111">conn_IGN4</text>
<text x="110" y="116.2">IAT.PIN</text>
<text x="550.7" y="142.8">12volt</text>
<text x="12.4" y="144.5">MAP.PIN</text>
<text x="110" y="144.5">TPS.PIN</text>
<text x="379.6" y="148">SCK/IGN.3</text>
<text x="411.4" y="167.4">conn_IGN3</text>
<text x="11.4" y="174.5">BARO.PIN</text>
<text x="110" y="174.5">O2.PIN</text>
<text x="15" y="202.7">BRV.PIN</text>
<text x="111.7" y="202.6">CLT.PIN</text>
<text x="552.5" y="202.7">12volt</text>
<text x="389.9" y="207.9">IGN.1</text>
<text x="413.2" y="227.3">conn_IGN1</text>
<text x="99.3" y="234.5">conn_idle2</text>
<text x="16.2" y="243.2">idle2</text>
<text x="97.7" y="296.1">conn_idle1</text>
<text x="173.1" y="296.2">conn_BAT</text>
<text x="14.5" y="305">idle1</text>
<text x="260" y="315.6">conn_BOOST</text>
<text x="123.5" y="324.4">BOOST_CONTROL</text>
<text x="204.3" y="359.7">conn_petrol</text>
<text x="333.9" y="359.7">conn_FAN</text>
<text x="89" y="363.2">conn_shift</text>
<text x="120.2" y="365">FUELPUMP</text>
<text x="12" y="368.5">spare_1</text>
<text x="244.8" y="368.5">spare_2</text>
</g>
<g font-size="3.9" fill="#800">
<text x="420.9" y="382.1">TITLE:</text>
<text x="549.5" y="386.7">REV:</text>
<text x="457.8" y="396.3">Company:</text>
<text x="549.1" y="396.9">Sheet: 1/1</text>
<text x="457.8" y="403.9">Date:</text>
<text x="506.8" y="404">Drawn By: lpgo</text>
</g>
<g font-size="3.2" fill="#800">
<text x="41.6" y="6.9">1</text>
<text x="110.8" y="6.9">2</text>
<text x="179.9" y="6.9">3</text>
<text x="249.1" y="6.9">4</text>
<text x="318.2" y="6.9">5</text>
<text x="387.3" y="6.9">6</text>
<text x="456.5" y="6.9">7</text>
<text x="525.6" y="6.9">8</text>
<text x="4.1" y="42">A</text>
<text x="576.3" y="42">A</text>
<text x="4.1" y="111.1">B</text>
<text x="576.3" y="111.1">B</text>
<text x="4.1" y="180.3">C</text>
<text x="576.3" y="180.3">C</text>
<text x="4.1" y="249.4">D</text>
<text x="576.3" y="249.4">D</text>
<text x="4.1" y="318.6">E</text>
<text x="576.3" y="318.6">E</text>
<text x="41.6" y="408.7">1</text>
<text x="110.8" y="408.7">2</text>
<text x="179.9" y="408.7">3</text>
<text x="249.1" y="408.7">4</text>
<text x="318.2" y="408.7">5</text>
<text x="387.3" y="408.7">6</text>
<text x="456.5" y="408.7">7</text>
<text x="525.6" y="408.7">8</text>
</g>
<g font-size="3.2" fill="#000080">
<text x="218.4" y="17.6">U13</text>
<text x="507.6" y="17.9">C33</text>
<text x="82.6" y="22.6">F0603FF4000V032TM</text>
<text x="82.6" y="19.4">U4</text>
<text x="218.4" y="20.8">F0603FF4000V032TM</text>
<text x="482.9" y="22.2">1k</text>
<text x="482.9" y="19">R6</text>
<text x="507.6" y="21.2">100nf</text>
<text x="47.3" y="28.3">R21</text>
<text x="183.1" y="29.6">4.7k</text>
<text x="183.1" y="26.5">R41</text>
<text x="407.1" y="27.5">330</text>
<text x="407.1" y="24.3">R7</text>
<text x="47.3" y="31.4">4.7k</text>
<text x="79.7" y="35">Q1</text>
<text x="215.5" y="33.3">Q8</text>
<text x="444.9" y="34.6">IRFR3410PBF</text>
<text x="444.9" y="31.4">IGN3</text>
<text x="79.7" y="38.2">AO3400A</text>
<text x="215.5" y="36.4">AO3400A</text>
<text x="484.7" y="41.3">SS34-SMA(DO-214AC)</text>
<text x="484.7" y="38.2">D12</text>
<text x="62.1" y="47">100k</text>
<text x="62.1" y="43.9">R22</text>
<text x="197.9" y="45.2">100k</text>
<text x="197.9" y="42.1">R40</text>
<text x="82.6" y="63.5">U6</text>
<text x="213.1" y="63.5">U12</text>
<text x="82.6" y="66.7">F0603FF4000V032TM</text>
<text x="213.1" y="66.7">F0603FF4000V032TM</text>
<text x="47.3" y="75.5">4.7k</text>
<text x="47.3" y="72.4">R26</text>
<text x="177.8" y="75.5">4.7k</text>
<text x="177.8" y="72.4">R38</text>
<text x="509.4" y="77.9">C34</text>
<text x="79.7" y="82.3">AO3400A</text>
<text x="79.7" y="79.1">Q3</text>
<text x="210.3" y="82.3">AO3400A</text>
<text x="210.3" y="79.1">Q7</text>
<text x="484.7" y="82.2">1k</text>
<text x="484.7" y="79">R20</text>
<text x="509.4" y="81.1">100nf</text>
<text x="62.1" y="88">R25</text>
<text x="192.6" y="88">R39</text>
<text x="408.9" y="87.5">330</text>
<text x="408.9" y="84.3">R19</text>
<text x="62.1" y="91.1">100k</text>
<text x="192.6" y="91.1">100k</text>
<text x="446.6" y="94.5">IRFR3410PBF</text>
<text x="446.6" y="91.4">IGN4</text>
<text x="486.5" y="101.2">SS34-SMA(DO-214AC)</text>
<text x="486.5" y="98.1">D4</text>
<text x="493.5" y="135.4">R12</text>
<text x="518.2" y="137.6">100nf</text>
<text x="518.2" y="134.4">C15</text>
<text x="417.7" y="143.9">330</text>
<text x="417.7" y="140.8">R3</text>
<text x="493.5" y="138.6">1k</text>
<text x="455.4" y="147.8">IGN2</text>
<text x="455.4" y="151">IRFR3410PBF</text>
<text x="495.3" y="154.6">D1</text>
<text x="58" y="157.3">ESD0504F</text>
<text x="67.8" y="160.6">D13</text>
<text x="495.3" y="157.7">SS34-SMA(DO-214AC)</text>
<text x="495.3" y="195.4">R8</text>
<text x="520" y="197.6">100nf</text>
<text x="520" y="194.3">C9</text>
<text x="419.5" y="203.9">330</text>
<text x="419.5" y="200.7">R9</text>
<text x="495.3" y="198.6">1k</text>
<text x="457.2" y="207.8">IGN1</text>
<text x="58" y="215.5">ESD0504F</text>
<text x="457.2" y="211">IRFR3410PBF</text>
<text x="497.1" y="214.5">D9</text>
<text x="67.8" y="218.8">D11</text>
<text x="497.1" y="217.7">SS34-SMA(DO-214AC)</text>
<text x="75.5" y="227.5">U11</text>
<text x="62.8" y="230.8">F0603FF4000V032TM</text>
<text x="42" y="239.5">4.7k</text>
<text x="42" y="236.4">R2</text>
<text x="72.7" y="243.2">Q10</text>
<text x="72.7" y="246.3">AO3400A</text>
<text x="55" y="255.1">100k</text>
<text x="55" y="252">R1</text>
<text x="61" y="292.5">F0603FF4000V032TM</text>
<text x="73.7" y="289.2">U18</text>
<text x="40.2" y="298.2">R66</text>
<text x="40.2" y="301.3">4.7k</text>
<text x="70.9" y="304.9">Q9</text>
<text x="211" y="304.9">D3</text>
<text x="70.9" y="308">AO3400A</text>
<text x="211" y="308.1">SM4007PL</text>
<text x="232.5" y="311.9">F0603FF4000V032TM</text>
<text x="232.5" y="308.6">U19</text>
<text x="53.3" y="316.9">100k</text>
<text x="53.3" y="313.7">R67</text>
<text x="177.8" y="317.6">R33</text>
<text x="177.8" y="320.7">4.7k</text>
<text x="213.8" y="327.4">AO3400A</text>
<text x="213.8" y="324.3">Q6</text>
<text x="196.1" y="333.1">R34</text>
<text x="196.1" y="336.3">100k</text>
<text x="75.5" y="352.7">U3</text>
<text x="191.9" y="352.4">F0603FF4000V032TM</text>
<text x="191.9" y="349.2">U2</text>
<text x="308.3" y="352.7">U7</text>
<text x="75.5" y="356">F0603FF4000V032TM</text>
<text x="158.4" y="358.1">R14</text>
<text x="308.3" y="356">F0603FF4000V032TM</text>
<text x="40.2" y="364.8">4.7k</text>
<text x="40.2" y="361.7">R16</text>
<text x="158.4" y="361.2">4.7k</text>
<text x="189.1" y="364.9">Q4</text>
<text x="273.1" y="364.8">4.7k</text>
<text x="273.1" y="361.7">R17</text>
<text x="72.7" y="371.5">AO3400A</text>
<text x="72.7" y="368.4">Q5</text>
<text x="189.1" y="368">AO3400A</text>
<text x="305.5" y="368.4">Q2</text>
<text x="55" y="377.2">R15</text>
<text x="171.4" y="376.8">100k</text>
<text x="171.5" y="373.7">R13</text>
<text x="287.9" y="377.2">R18</text>
<text x="306.8" y="373.7">AO3400A</text>
<text x="55" y="380.4">100k</text>
<text x="287.9" y="380.4">100k</text>
</g>
<g font-size="3.2" fill="#00f">
<text x="52.7" y="114.7">1</text>
<text x="86.4" y="114.7">6</text>
<text x="52.7" y="128.8">2</text>
<text x="86.4" y="128.8">5</text>
<text x="52.7" y="142.9">3</text>
<text x="86.4" y="142.9">4</text>
<text x="52.7" y="172.9">1</text>
<text x="86.4" y="172.9">6</text>
<text x="52.7" y="187">2</text>
<text x="86.4" y="187">5</text>
<text x="52.7" y="201.1">3</text>
<text x="86.4" y="201.1">4</text>
</g>
</svg>
